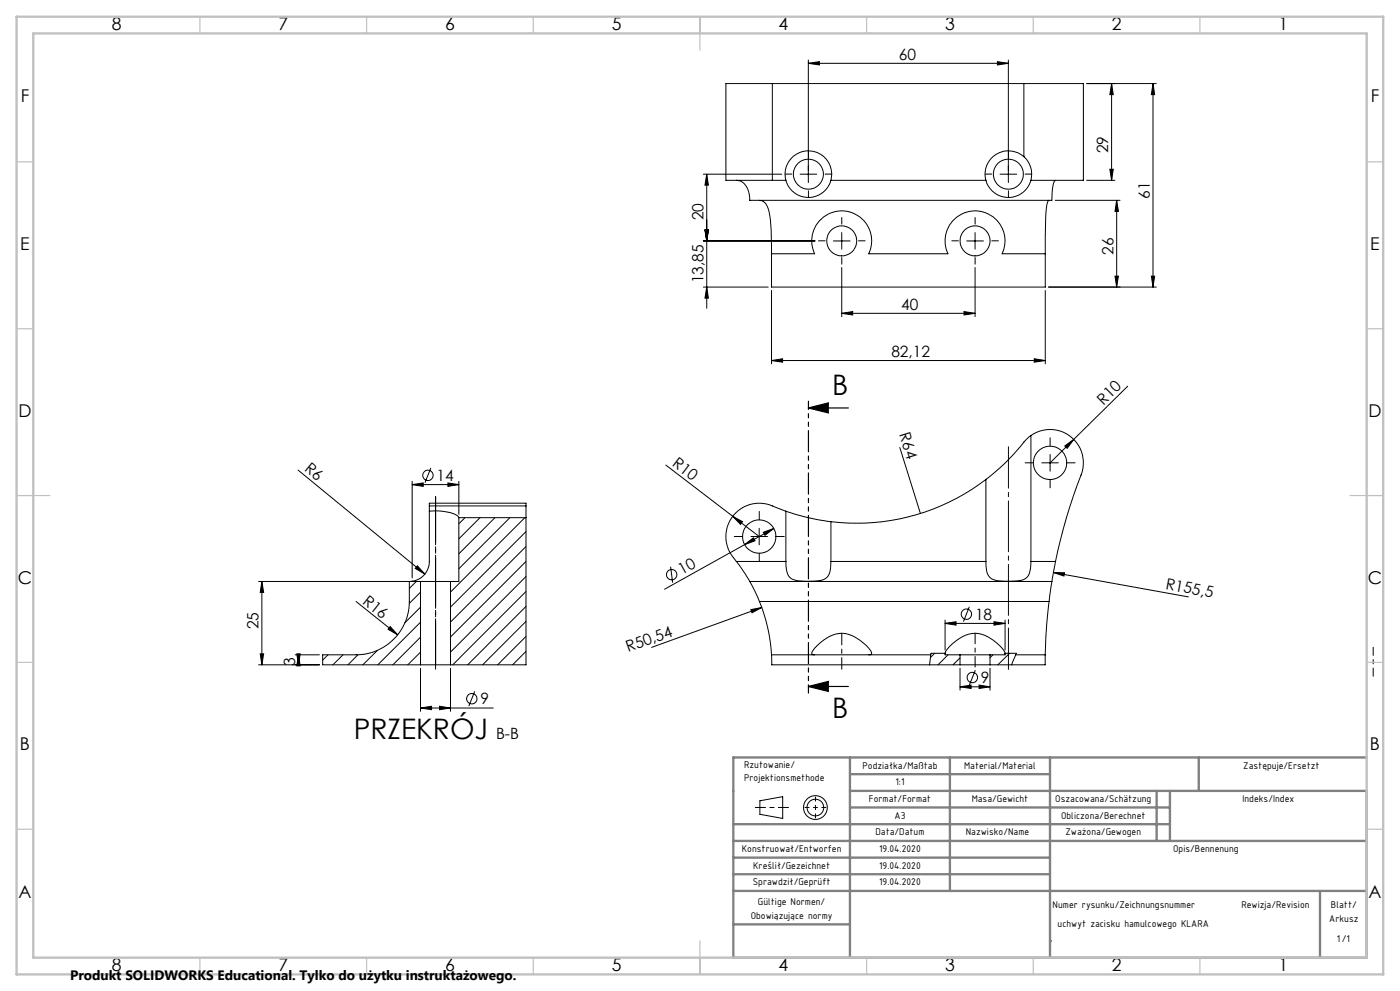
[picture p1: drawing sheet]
<svg xmlns="http://www.w3.org/2000/svg" width="420mm" height="297mm" viewBox="0 0 420 297" stroke-linecap="round" stroke-linejoin="round" font-family="sans-serif">
<g fill="none" stroke="#000" stroke-width=".3">
<path d="M242.5 19l3.3-.5v1zM242.5 18v36.7M242.5 19h60M299.2 18.5l3.3 .5-3.3 .5zM302.5 18v36.7M231.7 25h75.5M231.7 25h-13.9v29h13.9M231.7 25v29M307.2 25h17.8v29h-15.7M307.2 25v22M326 25h20.9M333.5 25l.5 3.4h-1z"/>
<path d="M333.5 25v29M345.9 25l.5 3.4h-1zM345.9 25v61M211 52.2h23.5M212 52.2l.5 3.3h-1zM212 52.2v40.2M220.9 54a4.3 4.3 0 0 1 3.9 4.3l.1 1.7h90.7a11.4 11.4 0 0 1 .9-5.9l.2-.1M231.7 54h4.1M235.8 54a7 7 0 0 1 6.7-8.8 7 7 0 0 1 6.8 8.8M235.8 54a7 7 0 0 0 6.7 5.2 7 7 0 0 0 6.8-5.2M240 52.2h5M249.3 54h46.5"/>
<path d="M295.8 54a7 7 0 0 0 6.7 5.2 7 7 0 0 0 6.8-5.2M300 52.2h5M307.2 47a7.1 7.1 0 0 1 2.1 7M307.2 47a7 7 0 0 0-8.4-.7 7 7 0 0 0-3 7.7M326 54h8.5M333 50.7h1l-.5 3.3zM211 72.2h33.5M211.5 68.9h1l-.5 3.3zM227.8 60a3.5 3.5 0 0 1 3 3.6 67.6 67.6 0 0 1 .7 12.5M231.5 76.1h12.9a9 9 0 0 1 8.1-12.9 9 9 0 0 1 8.1 12.9h23.8a9 9 0 0 1 8.1-12.9 9 9 0 0 1 8.1 12.9h13M231.5 76.1v9.9h82.1v-9.9M250 72.2h5"/>
<path d="M252.5 69.7v5M290 72.2h5M292.5 69.7v5M314.7 60l-.2 .1a18.8 18.8 0 0 0-.8 7.5l-.1 8.5M316.6 60h19.4M335 60l.5 3.4h-1zM335 60v26M211 86h19.5M212 86l.5 3.4h-1zM231.5 87.1v21.9M252.5 93.9l3.3-.5v1zM252.5 80.2v14.7"/>
<path d="M252.5 93.9h40M289.2 93.4l3.3 .5-3.3 .5zM292.5 80.2v14.7M313.6 87.1v21.9M314.6 86h32.3M334.5 82.8h1l-.5 3.2zM345.4 82.8h1l-.5 3.2zM231.5 108.1l3.3-.6v1zM231.5 108.1h82.1M310.3 107.5l3.3 .6-3.3 .4zM338.3 115.7l-16.2 16M199.7 139.4l28.1 21.4"/>
<path d="M269.9 134.1l6.2 19.8M309.3 130.5l-1.4 1.2a66 66 0 0 1-12.1 12M309.3 130.5a10 10 0 0 1 11.9 .4 10 10 0 0 1 3.1 11.5 159 159 0 0 0-7.6 25.9M309.3 130.5v37.8M312.5 138.7h5M315 136.2v5M319.4 133.7l2.7-2-2 2.7zM322.1 131.7l-7.1 7M89.4 140.9l38.1 31.1M123.6 145.2l3.4-.5v1.1zM123.6 144.2v29M123.6 145.2h14.1"/>
<path d="M128.8 153.2v15.1a5.9 5.9 0 0 1-5.2 5.9M128.8 153.2a13 13 0 0 1 8.7 1.7l.2 .2M128.8 151.6v1.6M128.8 151.6v-.8h29v.8M128.8 151.6h29M129.3 140.2l-1.8 4.5M134.4 144.7l3.3 .5-3.3 .6zM137.7 155.1v19.2h-2.6M137.7 155.1h20.1M137.7 144.2v10M139.5 155.1l-1.8 1.9M144 155.1l-6.3 6.4"/>
<path d="M148.5 155.1l-10.8 10.9M153 155.1l-15.3 15.4M157.4 155.1l-22.3 22.3M157.8 151.6v3.5M157.8 155.1v44.1h-22.7M157.8 159.3l-22.7 22.7M219.8 154.7l2.9 1.6-.6 .9zM227.8 158.3v5M229 159.5l3.1-1.1-2.6 2zM232.1 158.4l-8.7 4.8M235.8 153.2a66.1 66.1 0 0 0 13.5 3.1M235.8 153.2l-2.1-.8a11.4 11.4 0 0 0-10.6-.5 10.2 10.2 0 0 0-2.2 16.4"/>
<path d="M235.8 153.2v15.1M249.3 156.3v12M295.8 143.7a63.9 63.9 0 0 1-46.5 12.6M295.8 143.7v24.6M77.6 174.3h45.1M78.6 174.3l.5 3.2h-1zM78.6 174.3v24.9M123.6 174.2l-.8 .1v6a16 16 0 0 1-16 15.9h-10v3h29.4M123.6 174.2l2.6 .1M124.9 174.3l-2.1 2.1M125.2 169.6l2.3 2.4-2.9-1.6zM126.2 174.3h8.9"/>
<path d="M126.2 174.3v24.9M126.2 177.5l-3.4 3.3M135.1 174.3v24.9M157.8 163.8l-22.7 22.6M157.8 168.3l-22.7 22.6M157.8 172.8l-22.7 22.6M157.8 177.3l-22 21.9M201.2 169.9l.6 4.7M220.9 168.3l4 6M220.9 168.3h14.9M223.4 163.2l2.6-2 .5 .9zM223.4 163.2l-24 13.4"/>
<path d="M224.9 174.3l2.9 6M224.9 174.3h90.7M225.3 160.8h5M235.8 168.3v1.3a4 4 0 0 0 4.6 4.5 14.7 14.7 0 0 0 7.2-.7 4.7 4.7 0 0 0 1.6-4.2l.1-.9M249.3 168.3h46.5M295.8 168.3v1.3a4 4 0 0 0 4.6 4.5 14.7 14.7 0 0 0 7.3-.7 4.9 4.9 0 0 0 1.5-4.2l.1-.9M309.3 168.3h7.4M315.6 174.3l-.9 6M316 171.6l3.4 .1-.2 .9zM316 171.6l40.5 7.3M316.7 168.3l-1.1 6M77.6 199.2h18.2"/>
<path d="M78.1 196h1l-.5 3.2zM88.5 196.2h7.3M89 196h1.1l-.6 3.2zM89.5 196.2l.6 3.4h-1.1zM89.5 196.2v3M98.4 196.2l-1.6 1.6M102.9 196.2l-3 3M106.8 180.3l12.5 9.9M107.4 196.2l-3 3M113.2 194.9l-4.3 4.3M117.1 187.8l2.2 2.4-2.9-1.6zM126.2 199.2h8.9"/>
<path d="M126.2 182l-4.7 4.7M126.2 186.5l-12.9 12.7M126.2 191l-8.3 8.2M126.2 195.4l-3.9 3.8M157.8 181.7l-17.5 17.5M157.8 186.2l-13 13M157.8 190.7l-8.5 8.5M157.8 195.2l-4 4M225.2 182.7l3.3-.6-2.9 1.6zM227.8 180.3a49.9 49.9 0 0 1 3.7 15.9M227.8 180.3h86.9M228.5 182.1l-33 11.9"/>
<path d="M231.5 196.2v3h56.5M231.5 196.2h47.7M244.4 196.2l-.8-.2a5.2 5.2 0 0 1 2.3-3.2 8.7 8.7 0 0 1 9.6-2.3 11.2 11.2 0 0 1 6 5.3l-.4 .4h-.5M279.2 196.2l-.3 3M280.4 195.8l-1.2 1.3M283.5 195.8h-4.2l-.1 .4M283.5 195.8a11.7 11.7 0 0 1 9.1-6 12 12 0 0 1 8.9 6M283.5 195.8v.4h4.5M283.5 186.8l3.3-.5v1.1zM283.5 185.8v9M283.5 186.8h18M284.4 196.2l-3 3"/>
<path d="M288 196.2h9M288 199.2h9M288 196.2v3M288 197.2l-2.1 2M290.8 181.9l-1.8 4.4M297 196.2v3M297.9 196.2l-.9 .9M298.2 186.3l3.3 .5-3.3 .6zM301.5 195.8h3.4l-.2 .4M301.5 195.8v.4h-4.5M301.5 185.8v9M302.9 195.8l-3.5 3.4"/>
<path d="M304.7 196.2h8.9M304.7 196.2l-1.2 3M313.6 196.2l-.1 3h-16.5M314.7 180.3l-.7 6.9-.4 9M126.2 212.2l3.3-.5v1zM126.2 200.3v12.9M126.2 212.2h21.8M131.9 211.7l3.2 .5-3.2 .5zM135.1 200.3v12.9M142.4 207.2l-1.7 4.4M288 205.8l3.3-.5v1zM288 200.3v6.5"/>
<path d="M288 205.8h9M292.6 200.8l-1.8 4.5M293.7 205.3l3.3 .5-3.3 .5zM297 200.3v6.5M228 240l6.8-1.2v6.5l-6.8-1.3z"/>
<circle cx="242.5" cy="52.2" r="4.5"/>
<circle cx="302.5" cy="52.2" r="4.5"/>
<circle cx="252.5" cy="72.2" r="4.5"/>
<circle cx="292.5" cy="72.2" r="4.5"/>
<circle cx="315" cy="138.7" r="5"/>
<circle cx="128.4" cy="142.5" r="1.56"/>
<circle cx="201.5" cy="172.2" r="1.55"/>
<circle cx="227.8" cy="160.8" r="5"/>
<circle cx="289.9" cy="184.1" r="1.55"/>
<circle cx="141.5" cy="209.4" r="1.55"/>
<circle cx="291.7" cy="203" r="1.55"/>
<circle cx="244.6" cy="242" r="3.6"/>
<circle cx="244.6" cy="242" r="2.49"/>
</g>
<path d="M242.5 122.3h12M242.5 122.3l6-1.5v3zM242.5 205.7h12M242.5 205.7l6-1.5v3z" fill="none" stroke="#000" stroke-width=".35"/>
<g fill="none" stroke="#000" stroke-width=".3" stroke-dasharray="15.2 1.3 1.3 1.3">
<path d="M237.5 52.2h-2M242.5 47.2v-2M242.5 57.2v2M247.5 52.2h2M297.5 52.2h-2M302.5 47.2v-2M302.5 57.2v2M307.5 52.2h2M247.5 72.2h-2M252.5 67.2v-2M252.5 77.2v2M257.5 72.2h2"/>
<path d="M287.5 72.2h-2M292.5 67.2v-2M292.5 77.2v2M297.5 72.2h2M310 138.7h-2.5M315 133.7v-2.5M320 138.7h2.5M227.8 155.8v-2.5M315 143.7v2.5M222.8 160.8h-2.5M227.8 165.8v2.5M232.8 160.8h2.5"/>
</g>
<path d="M242.5 120.2v87.5" fill="none" stroke="#000" stroke-width=".35" stroke-dasharray="6.3 1.3 1.3 1.3 1.3 1.3" stroke-dashoffset="3.9"/>
<path d="M244.6 238.9v6.2M241.5 242h6.3" fill="none" stroke="#000" stroke-width=".3" stroke-dasharray="15.2 1.3 1.3 1.3" stroke-dashoffset="14"/>
<path d="M226.6 242h10" fill="none" stroke="#000" stroke-width=".3" stroke-dasharray="15.2 1.3 1.3 1.3" stroke-dashoffset="12.2"/>
<path d="M292.5 189.8v10.1" fill="none" stroke="#000" stroke-width=".3" stroke-dasharray="15.2 1.3 1.3 1.3" stroke-dashoffset="12.1"/>
<path d="M302.5 200.6v-66.7" fill="none" stroke="#000" stroke-width=".3" stroke-dasharray="15.2 1.3 1.3 1.3" stroke-dashoffset="2.8"/>
<path d="M130.7 199.2v-50.4" fill="none" stroke="#000" stroke-width=".3" stroke-dasharray="15.2 1.3 1.3 1.3" stroke-dashoffset="1.5"/>
<path d="M130.7 148.8v51.8" fill="none" stroke="#000" stroke-width=".3" stroke-dasharray="15.2 1.3 1.3 1.3" stroke-dashoffset=".8"/>
<path d="M412 194v8.7" fill="none" stroke="#000" stroke-width=".3" stroke-dasharray="15.2 1.3 1.3 1.3" stroke-dashoffset="12.8"/>
<path d="M252.5 189.8v10.8" fill="none" stroke="#000" stroke-width=".3" stroke-dasharray="15.2 1.3 1.3 1.3" stroke-dashoffset="11.7"/>
<g fill="none" stroke="#808080" stroke-width=".7">
<path d="M255 227v60M255 232h60M285 227v40M315 227v60M347 237v15M351 237v15M359.6 227v10M410 227h-190v60h190v-50h-155M220 247h131M220 252h190M220 257h95M255 242h96"/>
<path d="M220 262h95M220 267h190M220 277h35M396 267v20M315 282h.1"/>
</g>
<g fill="none" stroke="#c0c0c0" stroke-width=".35">
<path d="M60 5v5M110 5v5M160 5v5M210 5v10M260 5v5M310 5v5M360 5v5M5 48.5h5M410 48.5h5M5 98.5h5M410 98.5h5M5 148.5h10"/>
<path d="M405 148.5h10M5 198.5h5M410 198.5h5M5 248.5h5M410 248.5h5M60 287v5M110 287v5M160 287v5M210 282v10M260 287v5M310 287v5M360 287v5"/>
</g>
<path d="M5 5h410v287h-410zM10 10h400v277h-400z" fill="none" stroke="#c0c0c0" stroke-width=".7"/>
<g fill="#000">
<path d="M319.4 133.7l2.7-2-2 2.7zM219.8 154.7l2.9 1.6-.6 .9zM125.2 169.6l2.3 2.4-2.9-1.6zM117.1 187.8l2.2 2.4-2.9-1.6z"/>
<path d="M242.5 19l3.3-.5v1zM299.2 18.5l3.3 .5-3.3 .5z"/>
<path d="M334.5 82.8h1l-.5 3.2zM335 60l.5 3.4h-1zM333 50.7h1l-.5 3.3zM333.5 25l.5 3.4h-1zM212 86l.5 3.4h-1zM211.5 68.9h1l-.5 3.3zM211.5 68.9h1l-.5 3.3zM212 52.2l.5 3.3h-1z"/>
<path d="M345.4 82.8h1l-.5 3.2zM345.9 25l.5 3.4h-1z"/>
<path d="M242.5 122.3l6-1.5v3zM242.5 205.7l6-1.5v3z"/>
<path d="M229 159.5l.5 .9 2.6-2zM223.4 163.2l3.1-1.1-.5-.9z"/>
<path d="M316 171.6l3.4 .1-.2 .9zM225.2 182.7l3.3-.6-2.9 1.6z"/>
<path d="M89.5 196.2l.6 3.4h-1.1zM89 196h1.1l-.6 3.2zM78.6 174.3l.5 3.2h-1zM78.1 196h1l-.5 3.2z"/>
<path d="M298.2 186.3l3.3 .5-3.3 .6zM283.5 186.8l3.3-.5v1.1zM134.4 144.7l3.3 .5-3.3 .6zM123.6 145.2l3.4-.5v1.1z"/>
<path d="M288 205.8l3.3-.5v1zM293.7 205.3l3.3 .5-3.3 .5zM126.2 212.2l3.3-.5v1zM131.9 211.7l3.2 .5-3.2 .5zM252.5 93.9l3.3-.5v1zM289.2 93.4l3.3 .5-3.3 .5zM231.5 108.1l3.3-.6v1zM310.3 107.5l3.3 .6-3.3 .4z"/>
</g>
<g font-size="8.5">
<text x="249.7" y="118.5">B</text>
<text x="249.7" y="215.3">B</text>
<text x="106.1" y="221.6">PRZEKRÓJ</text>
</g>
<g font-size="5.3">
<text x="33.5" y="8.9">8</text>
<text x="83.5" y="8.9">7</text>
<text x="133.5" y="8.9">6</text>
<text x="183.5" y="8.9">5</text>
<text x="233.5" y="8.9">4</text>
<text x="283.5" y="8.9">3</text>
<text x="333.5" y="8.9">2</text>
<text x="383.5" y="8.9">1</text>
<text x="6.2" y="30.7">F</text>
<text x="411.2" y="30.7">F</text>
<text x="6.1" y="74.9">E</text>
<text x="411.1" y="74.9">E</text>
<text x="5.5" y="124.9">D</text>
<text x="410.5" y="124.9">D</text>
<text x="5.3" y="174.9">C</text>
<text x="410.3" y="174.9">C</text>
<text x="6" y="224.9">B</text>
<text x="411" y="224.9">B</text>
<text x="5.5" y="269.2">A</text>
<text x="410.5" y="269.2">A</text>
<text x="33.5" y="290.9">8</text>
<text x="83.5" y="290.9">7</text>
<text x="133.5" y="290.9">6</text>
<text x="183.5" y="290.9">5</text>
<text x="233.5" y="290.9">4</text>
<text x="283.5" y="290.9">3</text>
<text x="333.5" y="290.9">2</text>
<text x="383.5" y="290.9">1</text>
</g>
<g font-size="4.7">
<text x="269.7" y="17.9">60</text>
<text x="332.5" y="46" transform="rotate(-90 332.5 46)">29</text>
<text x="344.9" y="59.6" transform="rotate(-90 344.9 59.6)">61</text>
<text x="211" y="66" transform="rotate(-90 211 66)">20</text>
<text x="334" y="76.4" transform="rotate(-90 334 76.4)">26</text>
<text x="211" y="84.9" transform="rotate(-90 211 84.9)">13,85</text>
<text x="270.4" y="92.9">40</text>
<text x="267.4" y="107">82,12</text>
<text x="331" y="121.5" transform="rotate(-45 331 121.5)">R10</text>
<text x="269.7" y="130.2" transform="rotate(73 269.7 130.2)">R64</text>
<text x="91.1" y="140.9" transform="rotate(39 91.1 140.9)">R6</text>
<text x="201.4" y="139.4" transform="rotate(37 201.4 139.4)">R10</text>
<text x="131" y="144.2">14</text>
<text x="204.6" y="172.5" transform="rotate(-29 204.6 172.5)">10</text>
<text x="349.5" y="176.6" transform="rotate(10 349.5 176.6)">R155,5</text>
<text x="108.5" y="180.6" transform="rotate(39 108.5 180.6)">R16</text>
<text x="292.5" y="185.8">18</text>
<text x="77.6" y="188.6" transform="rotate(-90 77.6 188.6)">25</text>
<text x="188.5" y="195.5" transform="rotate(-20 188.5 195.5)">R50,54</text>
<text x="88.5" y="199.6" transform="rotate(-90 88.5 199.6)">3</text>
<text x="294.3" y="204.7">9</text>
<text x="144.1" y="211.1">9</text>
<text x="148.8" y="221.6">B-B</text>
</g>
<text font-size="4.1" x="21" y="293.7">Produkt SOLIDWORKS Educational. Tylko do użytku instruktażowego.</text>
<g font-size="3.2">
<text x="223.2" y="230">Rzutowanie/</text>
<text x="258.7" y="230.4">Podziałka/Maßtab</text>
<text x="289.3" y="230.4">Material/Material</text>
<text x="373" y="230.4">Zastępuje/Ersetzt</text>
<text x="223.2" y="234.2">Projektionsmethode</text>
<text x="268.7" y="235.4">1:1</text>
<text x="260.7" y="240.4">Format/Format</text>
<text x="268.4" y="245.4">A3</text>
<text x="291.5" y="240.4">Masa/Gewicht</text>
<text x="316.6" y="240.4">Oszacowana/Schätzung</text>
<text x="318.3" y="245.4">Obliczona/Berechnet</text>
<text x="372.7" y="240.4">Indeks/Index</text>
<text x="262.6" y="250.4">Data/Datum</text>
<text x="289.8" y="250.4">Nazwisko/Name</text>
<text x="319.6" y="250.4">Zważona/Gewogen</text>
<text x="222.6" y="255.4">Konstruował/Entworfen</text>
<text x="263.8" y="255.4">19.04.2020</text>
<text x="351.9" y="255.4">Opis/Bennenung</text>
<text x="225.9" y="260.4">Kreślił/Gezeichnet</text>
<text x="263.8" y="260.4">19.04.2020</text>
<text x="225.8" y="265.4">Sprawdził/Geprüft</text>
<text x="263.8" y="265.4">19.04.2020</text>
<text x="225.2" y="275.4">Obowiązujące normy</text>
<text x="227.4" y="271.3">Gültige Normen/</text>
<text x="315.8" y="272.1">Numer rysunku/Zeichnungsnummer</text>
<text x="372.4" y="272.1">Rewizja/Revision</text>
<text x="399.3" y="272">Blatt/</text>
<text x="317.3" y="277.8">uchwyt zacisku hamulcowego KLARA</text>
<text x="398.8" y="276.2">Arkusz</text>
<text x="401.1" y="282.2">1/1</text>
</g>
</svg>
